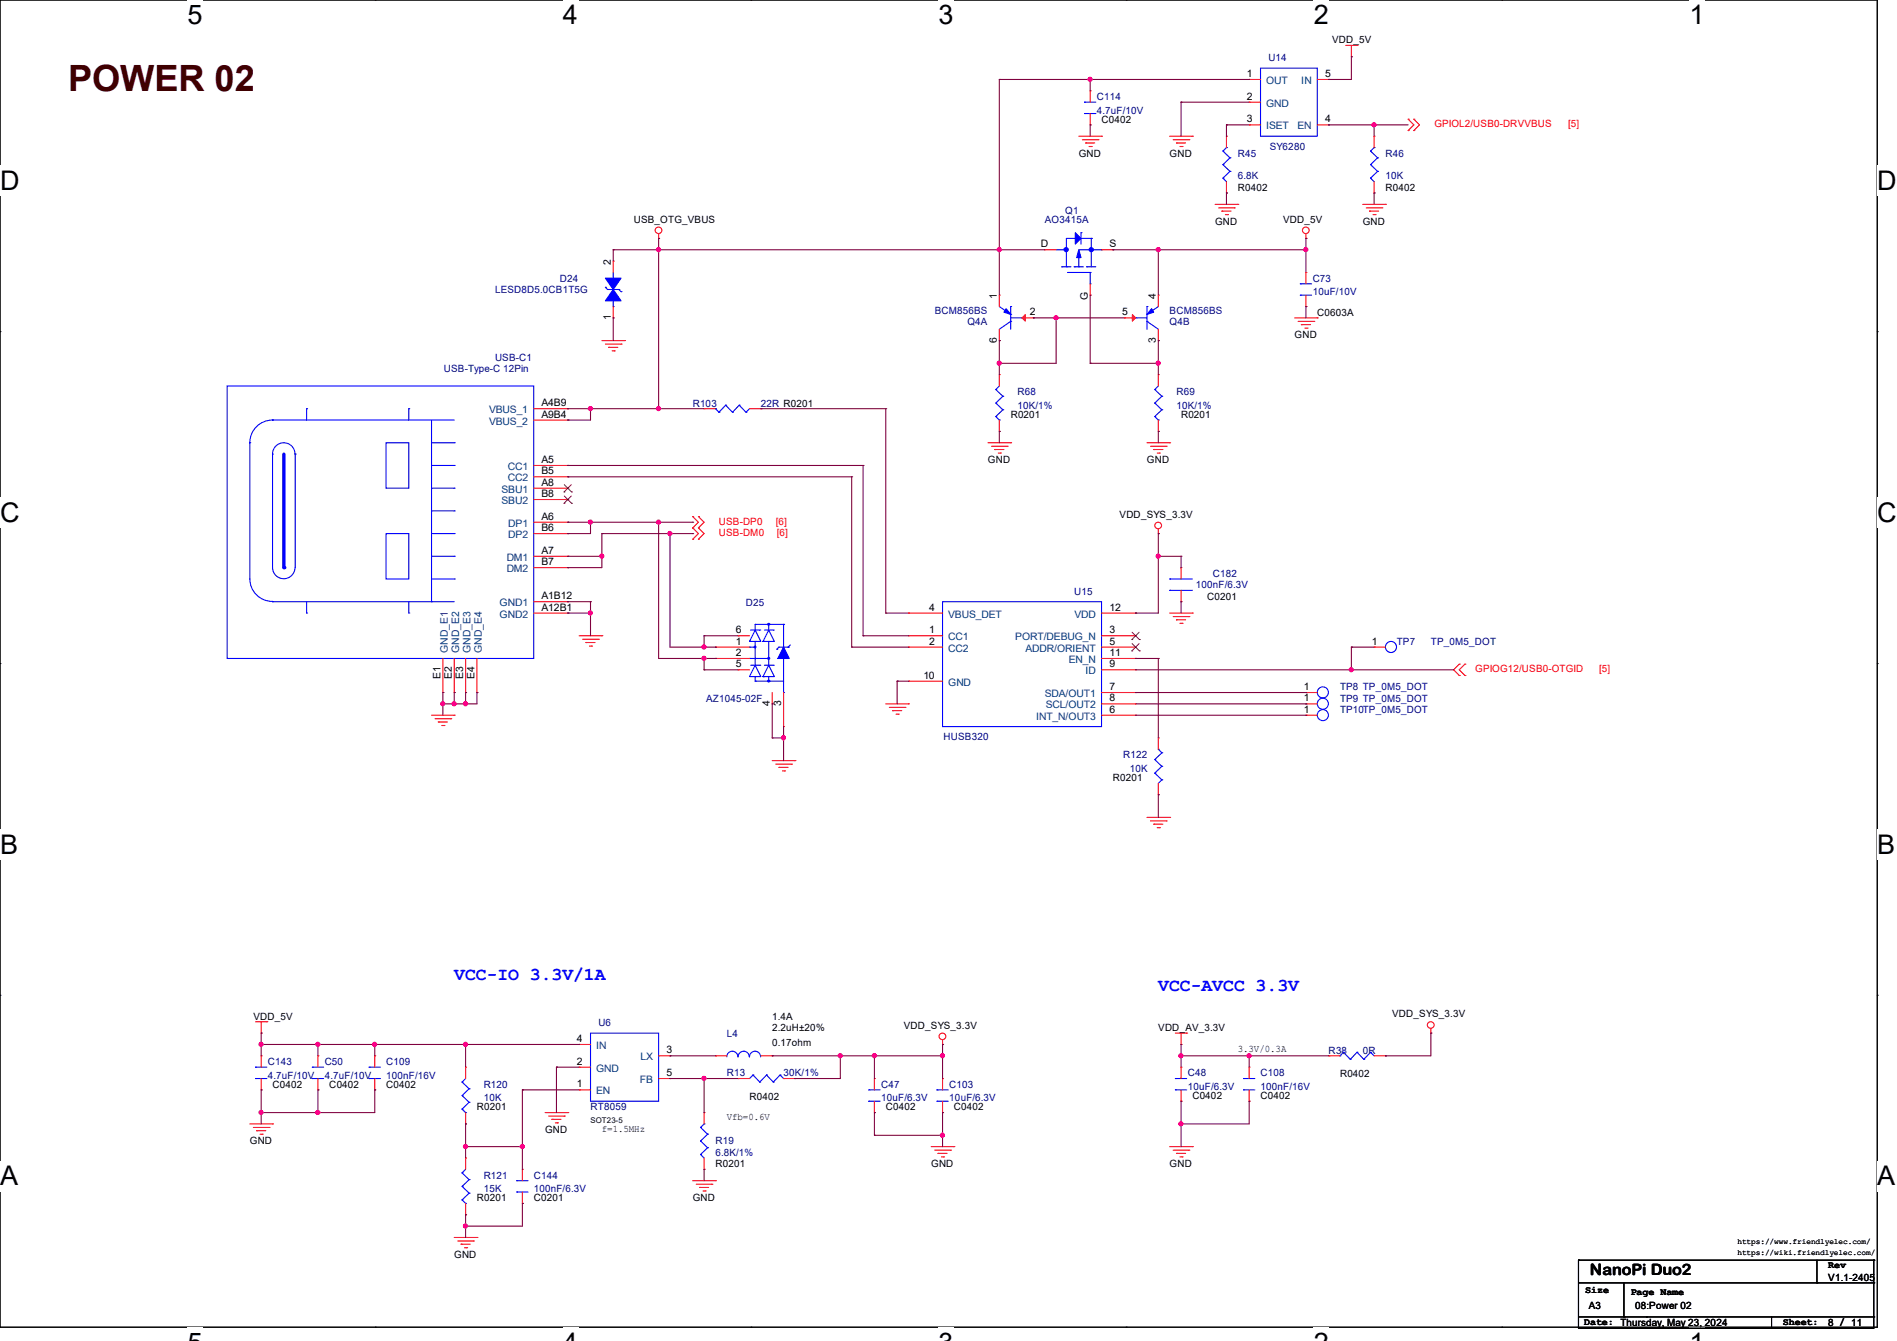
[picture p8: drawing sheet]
<svg xmlns="http://www.w3.org/2000/svg" width="297mm" height="210mm" viewBox="0 0 297 210" stroke-linecap="round" stroke-linejoin="round" font-family="sans-serif">
<path d="M0 0h293.9v207.9h-293.9z" fill="none" stroke="#000" stroke-width=".17"/>
<g fill="#fff">
<path d="M29.4 0h2.4v4.7h-2.4z"/>
<path d="M29.4 207.9h2.4v2.1h-2.4z"/>
</g>
<path d="M58.8 0h.1M58.8 207.9h.1" fill="none" stroke="#000" stroke-width=".17"/>
<g fill="#fff">
<path d="M88.1 0h2.4v4.7h-2.4z"/>
<path d="M88.1 207.9h2.4v2.1h-2.4z"/>
</g>
<path d="M117.6 0h.1M117.6 207.9h.1" fill="none" stroke="#000" stroke-width=".17"/>
<g fill="#fff">
<path d="M146.9 0h2.4v4.7h-2.4z"/>
<path d="M146.9 207.9h2.4v2.1h-2.4z"/>
</g>
<path d="M176.3 0h.1M176.3 207.9h.1" fill="none" stroke="#000" stroke-width=".17"/>
<g fill="#fff">
<path d="M205.7 0h2.4v4.7h-2.4z"/>
<path d="M205.7 207.9h2.4v2.1h-2.4z"/>
</g>
<path d="M235.1 0h.1M235.1 207.9h.1" fill="none" stroke="#000" stroke-width=".17"/>
<g fill="#fff">
<path d="M264.5 0h2.4v4.7h-2.4z"/>
<path d="M264.5 207.9h2.4v2.1h-2.4z"/>
<path d="M0 26h3v4.7h-3z"/>
<path d="M293.9 26h3.1v4.7h-3.1z"/>
<path d="M0 77.9h3v4.7h-3z"/>
<path d="M293.9 77.9h3.1v4.7h-3.1z"/>
</g>
<path d="M0 51.9h.1M293.9 51.9h.1" fill="none" stroke="#000" stroke-width=".17"/>
<g fill="#fff">
<path d="M0 129.9h2.8v4.7h-2.8z"/>
<path d="M293.9 129.9h2.9v4.7h-2.9z"/>
</g>
<path d="M0 103.9h.1M293.9 103.9h.1" fill="none" stroke="#000" stroke-width=".17"/>
<g fill="#fff">
<path d="M0 181.8h2.8v4.8h-2.8z"/>
<path d="M293.8 181.8h3v4.8h-3z"/>
</g>
<g fill="none" stroke="#000" stroke-width=".17">
<path d="M0 155.9h.1M293.9 155.9h.1M247.1 197.4h.1M247.1 197.4v10.6M247.1 197.4h46.3M284.5 197.4v3.5M293.4 197.4h.1M293.4 197.4v10.6h-46.3M247.1 208h.1M247.1 200.9h46.3M247.1 206.2h46.3M254.3 206.2h.1"/>
<path d="M254.3 200.9v5.3M257.8 206.2h.1M277.4 208h.1M277.4 206.2v1.8M284.5 200.9h.1M293.4 200.9h.1M293.4 206.2h.1"/>
</g>
<g fill="none" stroke="#f00" stroke-width=".17">
<path d="M210.7 7.1h1.8M211.6 8.9h.1M211.6 7.1v1.8M212.5 7.1h.1M220.5 18.7h.1M220.5 18.7l.9 .9-.9 .8M221.4 18.7h.1M221.4 18.7l.9 .9-.9 .8M103.1 37.3h.1M103.1 36.6v.7M163.6 39.1h.1M163.6 39.1h1.8"/>
<path d="M168.9 21.3h3.6M169.5 21.9h2.4M170 22.4h.1M170 22.4h1.4M170.5 22.9h.4M170.9 22.9h.1M171.9 21.9h.1M172.5 21.3h.1M172.5 39.1h1.7M174.2 39.1h.1M183.1 21.3h3.6M183.7 21.9h2.4"/>
<path d="M184.2 22.4h.1M184.2 22.4h1.4M184.7 22.9h.4M185.1 22.9h.1M186.1 21.9h.1M186.7 21.3h.1M190.2 32h3.6M190.8 32.6h2.5M191.3 33.1h.1M191.3 33.1h1.4M191.9 33.6h.3M192.2 33.6h.1"/>
<path d="M193.3 32.6h.1M193.8 32h.1M204.5 37.3h.1M204.5 36.6v.7M213.4 32h3.5M213.9 32.6h2.5M214.4 33.1h.1M214.4 33.1h1.5M215 33.6h.3M215.3 33.6h.1M216.4 32.6h.1M216.9 32h.1"/>
<path d="M220.5 20.4h.1M221.4 20.4h.1M94.2 53.3h3.6M94.8 53.9h2.4M95.3 54.4h.1M95.3 54.4h1.4M95.8 54.9h.4M96 49.8h.1M96 40.9h.1M96 40.9v1.8M96 48v1.8M96.2 54.9h.1"/>
<path d="M97.2 53.9h.1M97.8 53.3h.1M170.7 46.2h.1M170.7 44.4v1.8M176 49.8h.1M176 49.8h1.8M181.4 53.3h.1M181.4 46.2h.1M181.4 46.2v1.8M181.4 51.6v1.7M202.7 49.8h3.5M203.2 50.3h2.5"/>
<path d="M203.8 50.8h.1M203.8 50.8h1.4M204.3 51.4h.3M204.6 51.4h.1M205.7 50.3h.1M206.2 49.8h.1M154.7 69.3h3.5M155.2 69.9h2.5M155.7 70.4h.1M155.7 70.4h1.5M156.3 71h.3M156.6 71h.1"/>
<path d="M157.7 69.9h.1M158.2 69.3h.1M179.6 69.3h3.5M180.1 69.9h2.5M180.6 70.4h.1M180.6 70.4h1.5M181.2 71h.3M181.5 71h.1M182.6 69.9h.1M183.1 69.3h.1M90.7 99.6h3.5M94.2 99.6h.1"/>
<path d="M108.5 82.7h.1M108.5 84.5h.1M108.5 80.9h.1M108.5 82.7l.8 .9-.8 .9M108.5 80.9l.8 .9-.8 .9M109.3 82.7h.1M109.3 84.5h.1M109.3 80.9h.1M109.3 82.7l.9 .9-.9 .9M109.3 80.9l.9 .9-.9 .9M142.2 99.6h.1M142.2 96h.1"/>
<path d="M142.2 96h5.4M142.2 99.6h5.4M172.5 96h5.3M172.5 99.6h5.3M177.8 99.6h.1M177.8 96h.1M181.4 83.6h.1M181.4 82.8v.8M183.1 96h3.6M183.7 96.6h2.4M184.2 97.1h.1M184.2 97.1h1.4"/>
<path d="M184.7 97.6h.4M184.9 88.9h.1M184.9 94.2h.1M184.9 88.9v1.8M184.9 92.5v1.7M185.1 97.6h.1M186.1 96.6h.1M186.7 96h.1M67.6 112h3.5M68.1 112.6h2.5M68.6 113.1h.1M68.6 113.1h1.5"/>
<path d="M69.2 113.6h.3M69.5 113.6h.1M70.6 112.6h.1M71.1 112h.1M91.2 100.1h2.5M91.7 100.6h.1M91.7 100.6h1.5M92.3 101.2h.3M92.6 101.2h.1M93.7 100.1h.1M120.9 119.1h3.6M121.5 119.7h2.4"/>
<path d="M123.9 119.7h.1M124.5 119.1h.1M138.7 110.2h3.5M139.2 110.8h2.5M139.7 111.3h.1M139.7 111.3h1.5M140.3 111.8h.3M140.6 111.8h.1M141.7 110.8h.1M142.2 110.2h.1M142.2 101.3h.1M142.2 106.7h.1"/>
<path d="M142.2 101.3h5.4M142.2 106.7h5.4M172.5 110.2h5.3M172.5 112h5.3M172.5 101.3h5.3M172.5 108.5h5.3M172.5 104.9h5.3M172.5 103.1h5.3M177.8 101.3h.1M177.8 112h.1M177.8 108.5h.1M177.8 110.2h.1"/>
<path d="M177.8 104.9h.1M177.8 103.1h.1M204.5 110.2h.1M204.5 110.2h1.7M228.5 105.8h.1M228.5 104h.1M228.5 104l-.9 .9 .9 .9M229.4 104h.1M229.4 105.8h.1M229.4 104l-.9 .9 .9 .9M122 120.2h.1M122 120.2h1.4"/>
<path d="M122.5 120.7h.4M122.9 120.7h.1M179.6 128h3.5M180.1 128.6h2.5M180.6 129.1h.1M180.6 129.1h1.5M181.2 129.6h.3M181.5 129.6h.1M182.6 128.6h.1M183.1 128h.1M39.1 176h3.6M39.7 176.6h2.4"/>
<path d="M40 160h1.8M40.2 177.1h.1M40.2 177.1h1.4M40.7 177.6h.4M40.9 161.8h.1M40.9 160v1.8M41.1 177.6h.1M41.8 160h.1M42.1 176.6h.1M42.7 176h.1M58.7 170.7h.1M58.7 165.4h.1"/>
<path d="M58.7 165.4v1.7M58.7 168.9v1.8M85.3 174.2h3.6M85.9 174.8h2.4M86.4 175.3h.1M86.4 175.3h1.4M87 175.9h.3M87.3 175.9h.1M88.3 174.8h.1M88.9 174.2h.1M90.7 170.7h.1M90.7 167.1h.1"/>
<path d="M90.7 163.6h.1M90.7 170.7h1.8M90.7 167.1h1.8M90.7 163.6h1.8M103.1 165.4h1.8M103.1 168.9h1.8M104.9 165.4h.1M104.9 168.9h.1M112 165.4h.1M112 165.4h1.8M119.1 165.4h1.8M120.9 165.4h.1"/>
<path d="M145.8 179.6h3.6M147.6 163.6h.1M147.6 168.9h.1M147.6 174.2h.1M147.6 162.9v.7M147.6 168.9v1.8M147.6 172.5v1.7M149.4 179.6h.1M183.1 179.6h3.6M184 161.8h1.8M184.9 163.6h.1M184.9 161.8v1.8"/>
<path d="M185.8 161.8h.1M186.7 179.6h.1M195.6 172.5h.1M195.6 167.1h.1M195.6 167.1v1.8M195.6 170.7v1.8M224 161.8h.1M224 161.1v.7M71.1 193.8h3.6M71.7 194.4h2.4M72.2 194.9h.1M72.2 194.9h1.4"/>
<path d="M72.7 195.4h.4M73.1 195.4h.1M74.1 194.4h.1M74.7 193.8h.1M108.5 184.9h3.5M109 185.5h2.5M109.5 186h.1M109.5 186h1.5M110.1 186.5h.3M110.4 186.5h.1M111.5 185.5h.1M112 184.9h.1"/>
<path d="M146.3 180.1h2.5M146.9 180.6h.1M146.9 180.6h1.4M147.4 181.2h.3M147.7 181.2h.1M148.8 180.1h.1M183.7 180.1h2.4M184.2 180.6h.1M184.2 180.6h1.4M184.7 181.2h.4M185.1 181.2h.1M186.1 180.1h.1"/>
<circle cx="103.1" cy="36.1" r=".52"/>
<circle cx="204.5" cy="36.1" r=".52"/>
<circle cx="181.3" cy="82.3" r=".52"/>
<circle cx="147.6" cy="162.3" r=".52"/>
<circle cx="224" cy="160.5" r=".52"/>
</g>
<g fill="none" stroke="#00f" stroke-width=".17">
<path d="M165.4 39.1h1.6M167 39.1h.1M168.4 37.3h.1M168.4 37.3h-1.4v4.5M168.9 39.1h3.6M169.2 36.4h.1M169.2 37.3h1.7M169.2 36.4v1.8M170.9 37.3h.1M170.9 37.3v4.5M172.5 39.1h.1M94.8 45h.1"/>
<path d="M94.8 45l.3 .3h1.8M96 44.3h.1M96 48h.1M96 42.7v1.6M96 46.4v1.6M96.9 45.3h.1M96.9 45.3l.3 .4M97.2 45.7h.1M166.2 41.8h.1M166.2 41.8h1.5M167 41.8h.1M167.1 42.7h3.6"/>
<path d="M168.2 41.8h.1M168.2 41.8h1.4M168.9 41.8h.1M168.9 40v1.8M170.1 41.8h.1M170.1 41.8h1.5M170.7 42.7h.1M170.7 44.4h.1M170.7 42.7v1.7M177.8 49.8h.1M177.8 49.8h1.8M179.6 48h.1"/>
<path d="M179.6 49.2h.1M179.6 50.3h.1M179.6 48v3.6M179.6 50.3l1.8 1.3M181.4 48l-1.8 1.2M39.1 69.3v21.4a3.5 3.5 0 0 0 3.6 3.5M39.1 69.3h.1M42.7 65.8h.1M42.7 65.8a3.5 3.5 0 0 0-3.6 3.6v-.1M42.7 71.1h.1M42.7 71.1a1.76 1.76 0 0 1 1.7-1.8 1.76 1.76 0 0 1 1.8 1.8M42.7 71.1v17.8a1.76 1.76 0 0 0 1.7 1.7 1.76 1.76 0 0 0 1.8-1.7"/>
<path d="M42.7 65.8h28.4M46.2 71.1h.1M46.2 71.1v17.8M42.7 94.2h.1M42.7 94.2h28.4M147.6 94.2h24.9v19.6h-24.9zM183.1 90.7h.1M183.1 92.5h.1M183.1 90.7h3.6M183.1 92.5h3.6M57.8 168.9h.1M57.8 167.1h.1"/>
<path d="M57.8 168.9h1.8M57.8 167.1h1.8M92.5 161.8h10.6v10.7h-10.6zM113.8 165.5a.87 .87 0 0 1 .9-.9 .87 .87 0 0 1 .8 .9M115.6 165.5a.87 .87 0 0 1 .8-.9 .87 .87 0 0 1 .9 .9M117.3 165.5a.87 .87 0 0 1 .9-.9 .87 .87 0 0 1 .9 .9M146.7 170.7h.1M146.7 172.5h.1M146.7 170.7h1.8M146.7 172.5h1.8M194.7 170.7h.1M194.7 168.9h.1"/>
<path d="M194.7 170.7h1.8M194.7 168.9h1.8"/>
<circle cx="207.1" cy="110.2" r=".87"/>
</g>
<g fill="#00f" stroke="#00f" stroke-width=".17">
<path d="M180.3 48.3l.3 .6-1 .3z"/>
<path d="M168.4 36.4l.8 .9-.8 .9z"/>
<path d="M168.9 39.1l.3 1.2h-.6z"/>
<path d="M94.8 43.6h2.4l-1.2 1.7z" fill-rule="evenodd"/>
<path d="M96 45.3l1.2 1.8h-2.4z" fill-rule="evenodd"/>
<circle cx="166.9" cy="39.1" r=".33"/>
<circle cx="170.9" cy="39.1" r=".33"/>
</g>
<path d="M177.3 49.3l.5 .5-.5 .5z" fill="#f00" stroke="#f00" stroke-width=".17"/>
<path d="M177.2 99l1.2 1.2M178.4 99l-1.2 1.2M177.2 100.2h.1M177.2 101.9h.1M177.2 100.8l1.2 1.1M178.4 100.8l-1.2 1.1M178.4 100.2h.1M178.4 101.9h.1" fill="none" stroke="#7f3f00" stroke-width=".16"/>
<path d="M44.5 71.1v17.8" fill="none" stroke="#00f" stroke-width=".51"/>
<circle cx="44.5" cy="88.9" r=".25" fill="#00f"/>
<g fill="none" stroke="#00f" stroke-width=".17">
<path d="M169.8 16h.1M169.8 17.8h.1M169.8 16h1.8M169.8 17.8h1.8M197.4 10.7h8.8v10.6h-8.8zM191.5 27.9h.1M191.5 25.8h.1M191.5 23.7h.1M191.5 27.9l.5 .5M191.5 25.8l1.1 1M191.5 23.7l1.1 1M192 23.1h.1"/>
<path d="M192 23.1l-.5 .6M192.6 26.8h.1M192.6 24.7h.1M192.6 26.8l-1.1 1.1M192.6 24.7l-1.1 1.1M214.6 27.9h.1M214.6 25.8h.1M214.6 23.7h.1M214.6 27.9l.5 .5M214.6 25.8l1.1 1M214.6 23.7l1.1 1M215.1 23.1h.1"/>
<path d="M215.1 23.1l-.5 .6M215.7 26.8h.1M215.7 24.7h.1M215.7 26.8l-1.1 1.1M215.7 24.7l-1.1 1.1M156.5 48l1.7 1.2M158.2 48h.1M158.2 49.2h.1M158.2 50.3h.1M158.2 49.8h1.8M158.2 48v3.6M158.2 50.3l-1.7 1.3"/>
<path d="M160 49.8h.1M203.6 44.4h.1M203.6 46.2h.1M203.6 44.4h1.8M203.6 46.2h1.8M35.6 60.5h48v42.6h-48zM48 64h.1M48 64v1.8M60.5 69.3h3.5v7.2h-3.5zM64 64h.1M64 64v1.8M67.6 65.8v28.4"/>
<path d="M67.6 69.3h3.5M67.6 72.9h3.5M67.6 76.5h3.5M71.1 69.3h.1M71.1 72.9h.1M71.1 76.5h.1M112 64h.1M112 64l.6 .6M112.6 64.6h.1M113.6 63.5h.1M113.6 63.5l1.1 1.1M113.6 63.5l-1 1.1"/>
<path d="M114.7 64.6h.1M115.7 63.5h.1M115.7 63.5l1.1 1.1M115.7 63.5l-1 1.1M116.8 64.6h.1M117.3 64l-.5 .6M155.9 61h.1M155.9 63.1h.1M155.9 65.2h.1M155.9 61l1.1 1.1M155.9 63.1l1.1 1.1M155.9 65.2l.6 .6"/>
<path d="M156.5 65.8h.1M156.5 60.5l-.6 .5M157 62.1h.1M157 64.2h.1M157 62.1l-1.1 1M157 64.2l-1.1 1M180.8 61h.1M180.8 63.1h.1M180.8 65.2h.1M180.8 61l1.1 1.1M180.8 63.1l1.1 1.1M180.8 65.2l.6 .6"/>
<path d="M181.4 65.8h.1M181.4 60.5l-.6 .5M181.9 62.1h.1M181.9 64.2h.1M181.9 62.1l-1.1 1M181.9 64.2l-1.1 1M48 96h.1M48 94.2v1.8M60.5 83.6h3.5v7.1h-3.5zM64 96h.1M64 94.2v1.8M67.6 94.2h.1"/>
<path d="M67.6 80h3.5M67.6 83.6h3.5M67.6 87.1h3.5M67.6 90.7h3.5M71.1 80h.1M71.1 83.6h.1M71.1 87.1h.1M71.1 90.7h.1M117.5 98.7h1.5M118.2 98.7l.9 1.8h-1.8h.2h-.2zM118.2 97.8h.1M118.2 97.8v.9"/>
<path d="M118.2 97.8h4.5M119 98.7h.1M119.7 98.7h1.4M120.4 98.7l.8 1.8h-1.7h.2h-.2zM120.4 97.8h.1M120.4 97.8v.9M121.1 98.7h.1M122.7 97.8h.1M122.7 97.8v3.5M117.3 101.3h.1M117.3 103.1h.1M117.3 101.3h.9"/>
<path d="M117.3 103.1h3.1M117.5 104.2h1.5M118.2 104.2l.9 1.8h-1.8zM118.2 100.5h.1M118.2 106.7h.1M118.2 106h.1M118.2 100.5v3.7M118.2 106v.7M118.2 106.7h4.5M119 104.2h.1M119.7 104.2h1.4M120.4 104.2l.8 1.8h-1.7h.2h-.2z"/>
<path d="M120.4 100.5h.1M120.4 106.7h.1M120.4 106h.1M120.4 100.5v3.7M120.4 106v.7M121.1 104.2h.1M121.6 101.7h.1M122.7 108.5h.1M122.7 103.1v5.4M123.4 101.3h.1M123.4 101.3h-1.4l-.4 .4M123.7 101l-.3 .3"/>
<path d="M180.8 119h.1M180.8 119l1.1 1M181.4 117.3h.1M181.4 117.3l.5 .6M181.9 117.9h.1M181.9 117.9l-1.1 1.1M180.8 121.1h.1M180.8 121.1l1.1 1M181.9 122.1h.1M181.9 120h.1M181.9 122.1l-.5 .6M181.9 120l-1.1 1.1"/>
<path d="M40 167.1h.1M40 168.9h.1M40 167.1h1.8M40 168.9h1.8M48.9 167.1h.1M48.9 168.9h.1M48.9 167.1h1.8M48.9 168.9h1.8M72.3 169.5h.1M72.3 171.6h.1M72.3 173.7h.1M72.3 169.5l1.1 1"/>
<path d="M72.3 171.6l1.1 1M72.3 173.7l.6 .5M72.9 174.2h.1M72.9 168.9l-.6 .6M73.4 170.5h.1M73.4 172.6h.1M73.4 170.5l-1.1 1.1M73.4 172.6l-1.1 1.1M109.7 178.7h.1M109.7 176.6h.1M109.7 178.7l1.1 1M109.7 176.6l1.1 1"/>
<path d="M110.2 176h.1M110.2 176l-.5 .6M110.8 179.7h.1M110.8 177.6h.1M110.8 179.7l-1.1 1.1M110.8 177.6l-1.1 1.1M117.9 168.4h.1M117.9 168.4l-.6 .5M117.9 168.4l1.1 1.1M119 169.5h.1M120 168.4h.1M120 168.4l-1 1.1"/>
<path d="M120 168.4l1.1 1.1M121.1 169.5h.1M122.1 168.4h.1M122.1 168.4l-1 1.1M122.1 168.4l.6 .5M122.7 168.9h.1M136 170.7h.1M136 172.5h.1M136 170.7h1.8M136 172.5h1.8M184 168.9h.1M184 170.7h.1"/>
<path d="M184 170.7h1.8M184 168.9h1.8M209.8 165.4h.1M210.4 164.8h.1M210.4 164.8l1 1.1M210.4 164.8l-.6 .6M211.4 165.9h.1M212.5 164.8h.1M212.5 164.8l1 1.1M212.5 164.8l-1.1 1.1M213.5 165.9h.1M214.6 164.8h.1"/>
<path d="M214.6 164.8l.5 .6M214.6 164.8l-1.1 1.1M72.3 183.7h.1M72.3 185.8h.1M72.3 187.9h.1M72.3 183.7l1.1 1M72.3 185.8l1.1 1.1M72.3 187.9l.6 .6M72.9 188.5h.1M72.9 183.1l-.6 .6M73.4 184.7h.1M73.4 186.9h.1"/>
<path d="M73.4 184.7l-1.1 1.1M73.4 186.9l-1.1 1M80.9 186.7h.1M80.9 184.9h.1M80.9 186.7h1.8M80.9 184.9h1.8M109.7 180.8h.1M109.7 180.8l.5 .6"/>
<circle cx="207.1" cy="108.4" r=".87"/>
<circle cx="207.1" cy="112" r=".87"/>
<circle cx="217.8" cy="101.3" r=".87"/>
</g>
<g fill="none" stroke="#f00" stroke-width=".17">
<path d="M170.7 14.2h.1M170.7 19.6h.1M170.7 14.2v1.8M170.7 17.8v1.8M195.6 12.4h.1M195.6 16h.1M195.6 19.6h.1M195.6 12.4h1.8M195.6 16h1.8M195.6 19.6h1.8M206.2 12.4h1.8M206.2 19.6h1.8"/>
<path d="M208 19.6h.1M208 12.4h.1M192 30.2h.1M192 21.3h.1M192 21.3v1.8M192 28.4v1.8M215.1 30.2h.1M215.1 21.3h.1M215.1 21.3v1.8M215.1 28.4v1.8M156.5 53.3h.1M156.5 46.2h.1"/>
<path d="M156.5 58.7h.1M156.5 46.2v1.8M156.5 51.6v1.7M156.5 58.7v1.8M160 49.8h1.8M161.8 49.8h.1M181.4 58.7h.1M181.4 58.7v1.8M204.5 42.7h.1M204.5 48h.1M204.5 42.7v1.7M204.5 46.2v1.8"/>
<path d="M83.6 64h5.3M83.6 72.9h5.3M83.6 76.5h5.3M83.6 65.8h5.3M83.6 78.2h5.3M83.6 74.7h5.3M88.9 64h.1M88.9 72.9h.1M88.9 76.5h.1M88.9 65.8h.1M88.9 78.2h.1M88.9 74.7h.1"/>
<path d="M110.2 64h.1M110.2 64h1.8M117.3 64h1.8M119.1 64h.1M156.5 67.6h.1M156.5 65.8v1.8M181.4 67.6h.1M181.4 65.8v1.8M83.6 94.2h5.3M83.6 81.8h5.3M83.6 87.1h5.3M83.6 96h5.3"/>
<path d="M83.6 88.9h5.3M83.6 83.6h5.3M88.9 94.2h.1M88.9 81.8h.1M88.9 87.1h.1M88.9 96h.1M88.9 88.9h.1M88.9 83.6h.1M115.6 99.6h.1M115.6 99.6h1.7M69.3 108.5h.1M69.3 103.1v5.4"/>
<path d="M71.1 108.5h.1M71.1 103.1v5.4M72.9 108.5h.1M72.9 103.1v5.4M74.7 108.5h.1M74.7 103.1v5.4M112 101.3h.1M112 103.1h.1M112 101.3h5.3M112 103.1h5.3M115.6 104.9h.1M115.6 104.9h1.7"/>
<path d="M120.9 110.2h.1M120.9 108.5v1.7M122.7 113.8h.1M122.7 108.5v5.3M181.4 115.6h.1M181.4 115.6v1.7M204.5 108.5h.1M204.5 112h.1M204.5 108.5h1.7M204.5 112h1.7M215.1 101.3h.1M215.1 101.3h1.8"/>
<path d="M181.4 124.5h.1M181.4 122.7v1.8M40.9 165.4h.1M40.9 170.7h.1M40.9 165.4v1.7M40.9 168.9v1.8M49.8 165.4h.1M49.8 170.7h.1M49.8 165.4v1.7M49.8 168.9v1.8M72.9 167.1h.1M72.9 176h.1"/>
<path d="M72.9 167.1v1.8M72.9 174.2v1.8M110.2 174.2h.1M110.2 174.2v1.8M115.6 168.9h.1M115.6 168.9h1.7M122.7 168.9h1.8M124.5 168.9h.1M136.9 168.9h.1M136.9 174.2h.1M136.9 168.9v1.8M136.9 172.5v1.7"/>
<path d="M184.9 167.1h.1M184.9 172.5h.1M184.9 167.1v1.8M184.9 170.7v1.8M208 165.4h.1M208 165.4h1.8M215.1 165.4h1.8M216.9 165.4h.1M72.9 181.4h.1M72.9 190.2h.1M72.9 181.4v1.7M72.9 188.5v1.7"/>
<path d="M81.8 188.5h.1M81.8 183.1h.1M81.8 183.1v1.8M81.8 186.7v1.8M110.2 183.1h.1M110.2 181.4v1.7"/>
</g>
<path d="M88.3 77h.1M88.3 78.8h.1M88.3 75.9l1.2 1.1M88.3 77.7l1.2 1.1M89.5 75.9l-1.2 1.1M89.5 77.7l-1.2 1.1M89.5 77h.1M89.5 78.8h.1" fill="none" stroke="#7f3f00" stroke-width=".16"/>
<g fill="#00f" stroke="#00f" stroke-width=".17">
<path d="M157.5 48.3l.7 .9-1-.3z"/>
<path d="M122.7 101.3l.9 1.8h-1.8h.2h-.2z" fill-rule="evenodd"/>
<path d="M120.2 103h.3v.2h-.3z" fill-rule="evenodd"/>
<path d="M120.2 106.6h.3v.2h-.3z" fill-rule="evenodd"/>
<path d="M120.2 97.7h.3v.2h-.3z" fill-rule="evenodd"/>
<circle cx="118.2" cy="101.3" r=".15"/>
</g>
<path d="M160 49.8l.5-.5v1z" fill="#f00" stroke="#f00" stroke-width=".17"/>
<g fill="none" stroke="#7f003f" stroke-width=".17">
<path d="M156.5 12.4h.1M156.5 12.4v33.8M156.5 12.4h39.1M170.7 12.4h.1M170.7 19.6h.1M170.7 12.4v1.8M170.7 19.6v1.7M184.9 16h.1M184.9 16v5.3M184.9 16h10.7M192 19.6h.1M192 19.6h3.6"/>
<path d="M192 19.6v1.7M208 12.4h.1M208 19.6h.1M208 19.6h12.5M211.6 8.9h.1M211.6 8.9v3.5h-3.6M215.1 19.6h.1M215.1 19.6v1.7M96 39.1h.1M96 39.1h67.6M96 39.1v1.8M103.1 39.1h.1"/>
<path d="M103.1 37.3h.1M103.1 37.3v26.7M156.5 39.1h.1M174.2 39.1h.1M174.2 39.1h30.3M181.4 39.1h.1M181.4 39.1v7.1M192 30.2h.1M192 30.2v1.8M204.5 37.3h.1M204.5 39.1h.1M204.5 37.3v5.4"/>
<path d="M215.1 30.2h.1M215.1 30.2v1.8M96 49.8h.1M96 49.8v3.5M156.5 56.9h.1M156.5 53.3h.1M156.5 53.3v5.4M161.8 49.8h.1M161.8 49.8h14.2M165.4 49.8h.1M165.4 49.8v7.1h-8.9M170.7 46.2h.1"/>
<path d="M170.7 56.9h.1M170.7 56.9h10.7M170.7 46.2v10.7M181.4 56.9h.1M181.4 53.3h.1M181.4 53.3v5.4M204.5 48h.1M204.5 48v1.8M88.9 72.9h.1M88.9 74.7h.1M88.9 64h.1M88.9 65.8h.1"/>
<path d="M88.9 64h21.3M88.9 72.9h46.2M88.9 74.7h44.5M92.5 64h.1M92.5 64v1.8h-3.6M103.1 64h.1M119.1 64h.1M119.1 64h19.6M133.4 74.7h.1M133.4 74.7v26.6M135.1 72.9h.1M135.1 72.9v26.7"/>
<path d="M138.7 64h.1M138.7 64v32M156.5 67.6h.1M156.5 67.6v1.7M181.4 67.6h.1M181.4 67.6v1.7M88.9 81.8h.1M88.9 87.1h.1M88.9 83.6h.1M88.9 88.9h.1M88.9 94.2h.1M88.9 96h.1"/>
<path d="M88.9 96h3.6M88.9 87.1h5.3M88.9 81.8h19.6M88.9 94.2h3.6M92.5 81.8h.1M92.5 94.2h.1M92.5 96h.1M92.5 81.8v1.8h-3.6M92.5 94.2v5.4M94.2 87.1h.1M94.2 83.6h.1M94.2 83.6v5.3h-5.3"/>
<path d="M94.2 83.6h14.3M103.1 81.8h.1M103.1 81.8v21.3h8.9M104.9 83.6h.1M104.9 83.6v17.7h7.1M108.5 83.6h.1M108.5 81.8h.1M110.2 99.6h.1M110.2 99.6v1.7M110.2 99.6h5.4M135.1 99.6h.1M135.1 99.6h7.1"/>
<path d="M138.7 96h.1M138.7 96h3.5M177.8 96h.1M181.4 83.6h.1M181.4 87.1h.1M181.4 83.6v12.4h-3.6M181.4 87.1h3.5M184.9 87.1h.1M184.9 94.2h.1M184.9 87.1v1.8M184.9 94.2v1.8M69.3 108.5h.1"/>
<path d="M69.3 110.2h.1M69.3 108.5v3.5M71.1 108.5h.1M71.1 110.2h.1M71.1 108.5v1.7M72.9 108.5h.1M72.9 110.2h.1M72.9 108.5v1.7M74.7 108.5h.1M74.7 108.5v1.7h-5.4M110.2 101.3h.1M110.2 103.1h.1"/>
<path d="M110.2 104.9h.1M110.2 103.1v1.8M110.2 104.9h5.4M112 101.3h.1M112 103.1h.1M120.9 115.6h.1M120.9 110.2h.1M120.9 115.6h1.8M120.9 110.2v5.4M122.7 115.6h.1M122.7 113.8v5.3M133.4 101.3h.1"/>
<path d="M133.4 101.3h8.8M140.5 106.7h.1M140.5 106.7v3.5M140.5 106.7h1.7M177.8 103.1h.1M177.8 104.9h49.8M177.8 103.1h3.6M177.8 108.5h26.7M177.8 112h26.7M177.8 110.2h26.7M181.4 103.1h.1M181.4 103.1v12.5"/>
<path d="M204.5 108.5h.1M204.5 112h.1M204.5 110.2h.1M211.6 104.9h.1M211.6 101.3h.1M211.6 101.3v3.6M211.6 101.3h3.5M181.4 124.5h.1M181.4 124.5v3.5M40.9 161.8h.1M40.9 174.2h.1M40.9 170.7h.1"/>
<path d="M40.9 163.6h.1M40.9 161.8v3.6M40.9 170.7v5.3M40.9 163.6h49.8M49.8 163.6h.1M49.8 170.7h.1M49.8 174.2h.1M49.8 163.6v1.8M49.8 170.7v3.5M58.7 163.6h.1M58.7 170.7h.1M58.7 163.6v1.8"/>
<path d="M58.7 170.7v3.5h-17.8M72.9 163.6h.1M72.9 176h.1M72.9 179.6h.1M72.9 163.6v3.5M72.9 176v5.4M72.9 179.6h8.9M81.8 170.7h.1M81.8 179.6h.1M81.8 170.7h8.9M81.8 170.7v12.4M87.1 167.1h.1"/>
<path d="M87.1 167.1v7.1M87.1 167.1h3.6M104.9 168.9h.1M104.9 165.4h.1M104.9 165.4h7.1M104.9 168.9h10.7M110.2 168.9h.1M110.2 168.9v5.3M120.9 165.4h.1M120.9 165.4h26.7M124.5 168.9h.1M131.6 165.4h.1"/>
<path d="M131.6 165.4v3.5h-7.1M136.9 165.4h.1M136.9 174.2h.1M136.9 177.8h.1M136.9 165.4v3.5M136.9 174.2v3.6M136.9 177.8h10.7M147.6 163.6h.1M147.6 165.4h.1M147.6 174.2h.1M147.6 177.8h.1M147.6 163.6v5.3"/>
<path d="M147.6 174.2v5.4M184.9 165.4h.1M184.9 176h.1M184.9 172.5h.1M184.9 163.6h.1M184.9 165.4h23.1M184.9 163.6v3.5M184.9 172.5v7.1M195.6 165.4h.1M195.6 172.5h.1M195.6 165.4v1.7M195.6 172.5v3.5h-10.7"/>
<path d="M216.9 165.4h.1M224 161.8h.1M224 161.8v3.6h-7.1M72.9 190.2h.1M72.9 192h.1M72.9 190.2v3.6M81.8 188.5h.1M81.8 188.5v3.5h-8.9M110.2 183.1h.1M110.2 183.1v1.8"/>
</g>
<g fill="#f0f" stroke="#f0f" stroke-width=".17">
<circle cx="147.6" cy="165.3" r=".32"/>
<circle cx="136.9" cy="165.3" r=".32"/>
<circle cx="131.6" cy="165.3" r=".32"/>
<circle cx="110.2" cy="168.9" r=".32"/>
<circle cx="40.9" cy="174.2" r=".32"/>
<circle cx="156.4" cy="56.9" r=".32"/>
<circle cx="165.3" cy="49.8" r=".32"/>
<circle cx="181.3" cy="56.9" r=".32"/>
<circle cx="204.4" cy="39.1" r=".32"/>
<circle cx="181.3" cy="39.1" r=".32"/>
<circle cx="184.9" cy="176" r=".32"/>
<circle cx="184.9" cy="165.3" r=".32"/>
<circle cx="195.6" cy="165.3" r=".32"/>
<circle cx="215.1" cy="19.5" r=".32"/>
<circle cx="170.7" cy="12.4" r=".32"/>
<circle cx="147.6" cy="177.8" r=".32"/>
<circle cx="58.7" cy="163.6" r=".32"/>
<circle cx="49.8" cy="163.6" r=".32"/>
<circle cx="40.9" cy="163.6" r=".32"/>
<circle cx="49.8" cy="174.2" r=".32"/>
<circle cx="72.9" cy="163.6" r=".32"/>
<circle cx="81.8" cy="179.6" r=".32"/>
<circle cx="72.9" cy="179.6" r=".32"/>
<circle cx="72.9" cy="192" r=".32"/>
<circle cx="181.3" cy="87.1" r=".32"/>
<circle cx="92.4" cy="81.8" r=".32"/>
<circle cx="94.2" cy="87.1" r=".32"/>
<circle cx="103.1" cy="64" r=".32"/>
<circle cx="92.4" cy="64" r=".32"/>
<circle cx="69.3" cy="110.2" r=".32"/>
<circle cx="71.1" cy="110.2" r=".32"/>
<circle cx="72.9" cy="110.2" r=".32"/>
<circle cx="92.4" cy="96" r=".32"/>
<circle cx="156.4" cy="39.1" r=".32"/>
<circle cx="103.1" cy="39.1" r=".32"/>
<circle cx="211.6" cy="104.9" r=".32"/>
<circle cx="110.2" cy="101.3" r=".32"/>
<circle cx="104.9" cy="83.5" r=".32"/>
<circle cx="103.1" cy="81.8" r=".32"/>
<circle cx="110.2" cy="103.1" r=".32"/>
<circle cx="122.7" cy="115.5" r=".32"/>
</g>
<text font-size="5.7" fill="#3f0000" x="10.7" y="14.2">POWER 02</text>
<g font-size="4.2">
<text x="29.4" y="3.8">5</text>
<text x="88.1" y="3.8">4</text>
<text x="146.9" y="3.8">3</text>
<text x="205.7" y="3.8">2</text>
<text x="264.5" y="3.8">1</text>
<text x="0" y="29.8">D</text>
<text x="293.9" y="29.8">D</text>
<text x="0" y="81.7">C</text>
<text x="293.9" y="81.7">C</text>
<text x="0" y="133.7">B</text>
<text x="293.9" y="133.7">B</text>
<text x="0" y="185.6">A</text>
<text x="293.9" y="185.6">A</text>
</g>
<g font-size="2.8" fill="#00f">
<text x="71.1" y="153.5">VCC-IO 3.3V/1A</text>
<text x="181.4" y="155.3">VCC-AVCC 3.3V</text>
</g>
<text font-size="2.5" x="248.9" y="199.7">NanoPi Duo2</text>
<g font-size="1.6" fill="#00007f">
<text x="198.6" y="9.6">U14</text>
<text x="171.7" y="15.7">C114</text>
<text x="171.7" y="17.8">4.7uF/10V</text>
<text x="198.8" y="23.5">SY6280</text>
<text x="193.8" y="24.6">R45</text>
<text x="193.8" y="28.1">6.8K</text>
<text x="216.9" y="24.6">R46</text>
<text x="216.9" y="28.1">10K</text>
<text x="163.6" y="34.9">AO3415A</text>
<text x="166.8" y="33.4">Q1</text>
<text x="77.5" y="45.9">LESD8D5.0CB1T5G</text>
<text x="87.7" y="44.1">D24</text>
<text x="205.5" y="44.1">C73</text>
<text x="205.5" y="46.2">10uF/10V</text>
<text x="146.3" y="49.1">BCM856BS</text>
<text x="151.5" y="50.9">Q4A</text>
<text x="183.1" y="50.9">Q4B</text>
<text x="183.1" y="49.1">BCM856BS</text>
<text x="69.5" y="58.3">USB-Type-C 12Pin</text>
<text x="77.5" y="56.6">USB-C1</text>
<text x="108.5" y="63.7">R103</text>
<text x="119.1" y="63.7">22R R0201</text>
<text x="159.3" y="61.9">R68</text>
<text x="159.3" y="64">10K/1%</text>
<text x="184.2" y="61.9">R69</text>
<text x="184.2" y="64">10K/1%</text>
<text x="116.8" y="95">D25</text>
<text x="168.2" y="93.2">U15</text>
<text x="187.2" y="92.1">100nF/6.3V</text>
<text x="189.9" y="90.3">C182</text>
<text x="218.7" y="101">TP7</text>
<text x="224" y="101">TP_0M5_DOT</text>
<text x="110.6" y="109.9">AZ1045-02F</text>
<text x="209.8" y="109.9">TP9 TP_0M5_DOT</text>
<text x="209.8" y="108.1">TP8 TP_0M5_DOT</text>
<text x="209.8" y="111.7">TP10TP_0M5_DOT</text>
<text x="147.7" y="115.9">HUSB320</text>
<text x="175.9" y="118.8">R122</text>
<text x="176.9" y="120.9">10K</text>
<text x="93.7" y="160.7">U6</text>
<text x="42" y="166.8">C143</text>
<text x="50.8" y="166.8">C50</text>
<text x="60.5" y="166.8">C109</text>
<text x="113.8" y="162.3">L4</text>
<text x="208" y="165">R38</text>
<text x="213.4" y="165">0R</text>
<text x="42" y="168.9">4.7uF/10V</text>
<text x="50.8" y="168.9">4.7uF/10V</text>
<text x="60.5" y="168.9">100nF/16V</text>
<text x="75.7" y="170.3">R120</text>
<text x="75.7" y="172.5">10K</text>
<text x="92.5" y="173.9">RT8059</text>
<text x="113.8" y="168.6">R13</text>
<text x="122.7" y="168.6">30K/1%</text>
<text x="138" y="170.3">C47</text>
<text x="138" y="172.5">10uF/6.3V</text>
<text x="148.6" y="170.3">C103</text>
<text x="148.6" y="172.5">10uF/6.3V</text>
<text x="186" y="168.6">C48</text>
<text x="186" y="170.7">10uF/6.3V</text>
<text x="197.4" y="168.6">C108</text>
<text x="197.4" y="170.7">100nF/16V</text>
<text x="112" y="179.2">R19</text>
<text x="75.7" y="184.6">R121</text>
<text x="83.6" y="184.6">C144</text>
<text x="112" y="181">6.8K/1%</text>
<text x="75.7" y="186.7">15K</text>
<text x="83.6" y="186.7">100nF/6.3V</text>
</g>
<g font-size="1.6">
<text x="208.6" y="6.8">VDD_5V</text>
<text x="195.2" y="12.1">1</text>
<text x="195.2" y="15.6">2</text>
<text x="207.5" y="12.1">5</text>
<text x="172.5" y="19.2">C0402</text>
<text x="195.2" y="19.2">3</text>
<text x="207.5" y="19.2">4</text>
<text x="168.9" y="24.6">GND</text>
<text x="183.1" y="24.6">GND</text>
<text x="193.8" y="29.9">R0402</text>
<text x="216.9" y="29.9">R0402</text>
<text x="99.2" y="34.9">USB_OTG_VBUS</text>
<text x="190.2" y="35.2">GND</text>
<text x="200.9" y="34.9">VDD_5V</text>
<text x="213.4" y="35.2">GND</text>
<text x="95.6" y="41.4" transform="rotate(-90 95.6 41.4)">2</text>
<text x="163" y="38.7">D</text>
<text x="173.7" y="38.7">S</text>
<text x="156.1" y="46.8" transform="rotate(-90 156.1 46.8)">1</text>
<text x="170.3" y="46.9" transform="rotate(-90 170.3 46.9)">G</text>
<text x="181" y="46.8" transform="rotate(-90 181 46.8)">4</text>
<text x="95.6" y="50.1" transform="rotate(-90 95.6 50.1)">1</text>
<text x="156.1" y="53.7" transform="rotate(-90 156.1 53.7)">6</text>
<text x="161.2" y="49.4">2</text>
<text x="175.7" y="49.4">5</text>
<text x="181" y="53.7" transform="rotate(-90 181 53.7)">3</text>
<text x="202.7" y="53">GND</text>
<text x="206.2" y="49.4">C0603A</text>
<text x="84.8" y="63.6">A4B9</text>
<text x="84.8" y="65.4">A9B4</text>
<text x="158.2" y="65.4">R0201</text>
<text x="184.9" y="65.4">R0201</text>
<text x="84.8" y="72.5">A5</text>
<text x="84.8" y="76.1">A8</text>
<text x="84.8" y="77.9">B8</text>
<text x="84.8" y="74.3">B5</text>
<text x="154.7" y="72.6">GND</text>
<text x="179.6" y="72.6">GND</text>
<text x="84.8" y="81.4">A6</text>
<text x="84.8" y="83.2">B6</text>
<text x="175.3" y="81.1">VDD_SYS_3.3V</text>
<text x="84.8" y="86.7">A7</text>
<text x="84.8" y="88.5">B7</text>
<text x="84.8" y="93.9">A1B12</text>
<text x="84.8" y="95.6">A12B1</text>
<text x="145.5" y="95.6">4</text>
<text x="173.7" y="95.6">12</text>
<text x="189" y="93.9">C0201</text>
<text x="115.2" y="101">1</text>
<text x="115.2" y="99.2">6</text>
<text x="145.5" y="99.2">1</text>
<text x="145.5" y="101">2</text>
<text x="173.7" y="99.2">3</text>
<text x="173.7" y="101">5</text>
<text x="214.8" y="101">1</text>
<text x="69" y="106.3" transform="rotate(-90 69 106.3)">E1</text>
<text x="70.7" y="106.3" transform="rotate(-90 70.7 106.3)">E2</text>
<text x="72.5" y="106.3" transform="rotate(-90 72.5 106.3)">E3</text>
<text x="74.3" y="106.3" transform="rotate(-90 74.3 106.3)">E4</text>
<text x="115.2" y="102.7">2</text>
<text x="115.2" y="104.5">5</text>
<text x="144.6" y="106.3">10</text>
<text x="173.7" y="104.5">9</text>
<text x="173.7" y="102.7">11</text>
<text x="120.5" y="110.6" transform="rotate(-90 120.5 110.6)">4</text>
<text x="122.3" y="110.6" transform="rotate(-90 122.3 110.6)">3</text>
<text x="173.7" y="111.6">6</text>
<text x="173.7" y="108.1">7</text>
<text x="173.7" y="109.9">8</text>
<text x="204.1" y="109.9">1</text>
<text x="204.1" y="108.1">1</text>
<text x="204.1" y="111.6">1</text>
<text x="174.2" y="122.3">R0201</text>
<text x="39.7" y="159.7">VDD_5V</text>
<text x="120.9" y="159.7">1.4A</text>
<text x="120.9" y="161.5">2.2uH±20%</text>
<text x="141.5" y="161.1">VDD_SYS_3.3V</text>
<text x="181.4" y="161.5">VDD_AV_3.3V</text>
<text x="218" y="159.3">VDD_SYS_3.3V</text>
<text x="90.3" y="166.8">2</text>
<text x="90.3" y="163.2">4</text>
<text x="104.3" y="165">3</text>
<text x="120.9" y="163.8">0.17ohm</text>
<text x="193.8" y="164.8">3.3V/0.3A</text>
<text x="42.7" y="170.3">C0402</text>
<text x="51.6" y="170.3">C0402</text>
<text x="60.5" y="170.3">C0402</text>
<text x="74.7" y="173.9">R0201</text>
<text x="90.3" y="170.3">1</text>
<text x="104.3" y="168.5">5</text>
<text x="117.3" y="172.3">R0402</text>
<text x="138.7" y="173.9">C0402</text>
<text x="149.4" y="173.9">C0402</text>
<text x="186.7" y="172.1">C0402</text>
<text x="197.4" y="172.1">C0402</text>
<text x="209.8" y="168.7">R0402</text>
<text x="39.1" y="179.2">GND</text>
<text x="85.3" y="177.5">GND</text>
<text x="94.2" y="177.2">f=1.5MHz</text>
<text x="113.8" y="175.5">Vfb=0.6V</text>
<text x="112" y="182.8">R0201</text>
<text x="145.8" y="182.8">GND</text>
<text x="183.1" y="182.8">GND</text>
<text x="74.7" y="188.1">R0201</text>
<text x="83.6" y="188.1">C0201</text>
<text x="108.5" y="188.1">GND</text>
<text x="71.1" y="197">GND</text>
<text x="248.2" y="202.5">Size</text>
<text x="255.3" y="202.7">Page Name</text>
<text x="286.3" y="200.6">V1.1-2405</text>
<text x="286.3" y="198.6">Rev</text>
<text x="248" y="207.5">Date: Thursday, May 23, 2024</text>
<text x="248.7" y="205">A3</text>
<text x="256" y="205">08:Power 02</text>
<text x="279.2" y="207.5">Sheet:</text>
<text x="286.3" y="207.7">8 / 11</text>
</g>
<g font-size="1.6" fill="#003f7f">
<text x="198.2" y="13.2">OUT</text>
<text x="198.2" y="16.7">GND</text>
<text x="203.7" y="13.2">IN</text>
<text x="198.2" y="20.3">ISET</text>
<text x="203.2" y="20.3">EN</text>
<text x="76.6" y="64.7">VBUS_1</text>
<text x="76.6" y="66.5">VBUS_2</text>
<text x="78.5" y="77.2">SBU1</text>
<text x="79.5" y="73.6">CC1</text>
<text x="79.5" y="75.4">CC2</text>
<text x="78.5" y="79">SBU2</text>
<text x="79.6" y="82.5">DP1</text>
<text x="79.3" y="87.8">DM1</text>
<text x="79.3" y="89.6">DM2</text>
<text x="79.6" y="84.3">DP2</text>
<text x="78.2" y="95">GND1</text>
<text x="78.2" y="96.7">GND2</text>
<text x="148.5" y="100.3">CC1</text>
<text x="148.5" y="96.7">VBUS_DET</text>
<text x="159" y="100.3">PORT/DEBUG_N</text>
<text x="168.2" y="96.7">VDD</text>
<text x="70.1" y="102.2" transform="rotate(-90 70.1 102.2)">GND_E1</text>
<text x="71.9" y="102.2" transform="rotate(-90 71.9 102.2)">GND_E2</text>
<text x="73.7" y="102.2" transform="rotate(-90 73.7 102.2)">GND_E3</text>
<text x="75.4" y="102.2" transform="rotate(-90 75.4 102.2)">GND_E4</text>
<text x="148.5" y="102.1">CC2</text>
<text x="148.5" y="107.4">GND</text>
<text x="160.6" y="102.1">ADDR/ORIENT</text>
<text x="167.3" y="103.8">EN_N</text>
<text x="170" y="105.6">ID</text>
<text x="162.2" y="112.7">INT_N/OUT3</text>
<text x="163.6" y="109.2">SDA/OUT1</text>
<text x="163.7" y="111">SCL/OUT2</text>
<text x="93.3" y="167.9">GND</text>
<text x="93.3" y="164.3">IN</text>
<text x="100.3" y="166.1">LX</text>
<text x="93.3" y="171.4">EN</text>
<text x="100.2" y="169.6">FB</text>
</g>
<g font-size="1.6" fill="#f00">
<text x="224.6" y="19.9">GPIOL2/USB0-DRVVBUS</text>
<text x="245.5" y="19.9">[5]</text>
<text x="112.6" y="83.9">USB-DM0</text>
<text x="112.6" y="82.2">USB-DP0</text>
<text x="121.4" y="82.2">[6]</text>
<text x="121.6" y="83.9">[6]</text>
<text x="231" y="105.3">GPIOG12/USB0-OTGID</text>
<text x="250.4" y="105.3">[5]</text>
</g>
<g font-size="1.2">
<text x="92.5" y="175.9">SOT23-5</text>
<text x="272" y="196.6">https://wiki.friendlyelec.com/</text>
<text x="272" y="194.8">https://www.friendlyelec.com/</text>
</g>
</svg>
